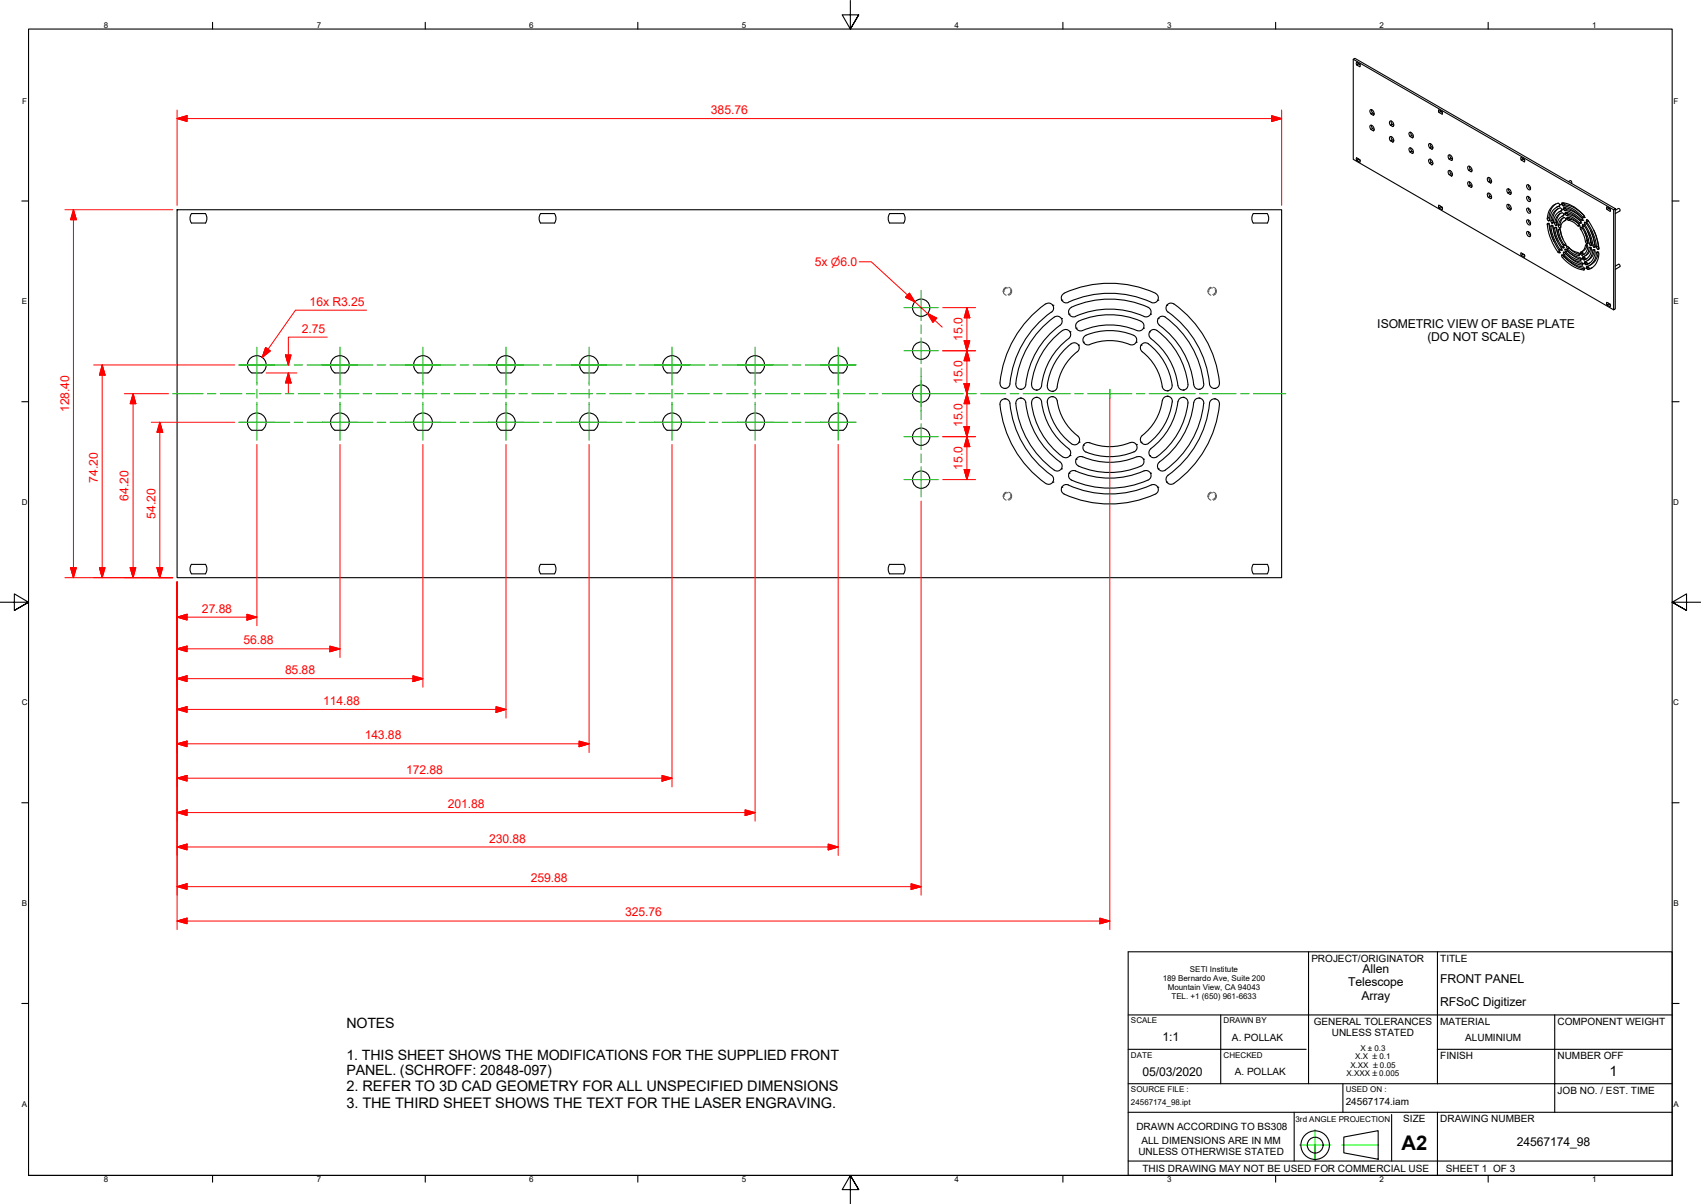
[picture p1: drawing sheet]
<svg xmlns="http://www.w3.org/2000/svg" width="594mm" height="420mm" viewBox="0 0 594 420" stroke-linecap="round" stroke-linejoin="round" font-family="sans-serif">
<!-- layer: Hidden Edges(Design Office) -->
<g fill="none" stroke="#00f" stroke-width=".35">
<path d="M351.4 100.2a1.44 1.44 0 0 0-1.1 1.4 1.44 1.44 0 0 0 1.1 1.4M352 100.5a1.15 1.15 0 0 0-1.4 1.3M352.3 100.2a1.45 1.45 0 0 1 1.1 1.4 1.45 1.45 0 0 1-1.1 1.4M352.9 101.1a1.11 1.11 0 0 1-.9 1.7M422.9 100.2a1.44 1.44 0 0 0-1.1 1.4 1.44 1.44 0 0 0 1.1 1.4M423.5 100.5a1.13 1.13 0 0 0-1.4 1.3M423.8 100.2a1.45 1.45 0 0 1 1.1 1.4 1.45 1.45 0 0 1-1.1 1.4M424.4 101.1a1.11 1.11 0 0 1-.9 1.7M351.4 171.7a1.44 1.44 0 0 0-1.1 1.4 1.44 1.44 0 0 0 1.1 1.4M352 172a1.15 1.15 0 0 0-1.4 1.3M352.3 171.7a1.45 1.45 0 0 1 1.1 1.4 1.45 1.45 0 0 1-1.1 1.4M352.9 172.6a1.11 1.11 0 0 1-.9 1.7"/>
<path d="M422.9 171.7a1.44 1.44 0 0 0-1.1 1.4 1.44 1.44 0 0 0 1.1 1.4M423.5 172a1.13 1.13 0 0 0-1.4 1.3M423.8 171.7a1.45 1.45 0 0 1 1.1 1.4 1.45 1.45 0 0 1-1.1 1.4M424.4 172.6a1.11 1.11 0 0 1-.9 1.7"/>
</g>
<!-- layer: Visible Edges(Design Office) -->
<g fill="#000">
<circle cx="540.8" cy="78" r=".19"/>
<circle cx="540.8" cy="77" r=".19"/>
<circle cx="542" cy="77.8" r=".19"/>
<circle cx="542" cy="78.7" r=".19"/>
<circle cx="543.4" cy="79.4" r=".19"/>
<circle cx="543.4" cy="78.7" r=".19"/>
<circle cx="544.6" cy="80" r=".19"/>
<circle cx="544.7" cy="71.4" r=".19"/>
<circle cx="544.7" cy="79.5" r=".19"/>
<circle cx="545.4" cy="73.1" r=".19"/>
<circle cx="545.5" cy="71.3" r=".19"/>
<circle cx="546" cy="71" r=".19"/>
<circle cx="546" cy="73" r=".19"/>
<circle cx="546.1" cy="74.7" r=".19"/>
<circle cx="546.6" cy="72.6" r=".19"/>
<circle cx="546.6" cy="74.7" r=".19"/>
<circle cx="546.8" cy="76.4" r=".19"/>
<circle cx="547.2" cy="76.4" r=".19"/>
<circle cx="547.2" cy="74.3" r=".19"/>
<circle cx="547.8" cy="76" r=".19"/>
<circle cx="551.6" cy="78.8" r=".19"/>
<circle cx="551.9" cy="79.4" r=".19"/>
<circle cx="552.1" cy="77.8" r=".19"/>
<circle cx="552.7" cy="78.5" r=".19"/>
<circle cx="552.8" cy="76.9" r=".19"/>
<circle cx="553.3" cy="75.9" r=".19"/>
<circle cx="553.4" cy="77.6" r=".19"/>
<circle cx="554.1" cy="76.8" r=".19"/>
<circle cx="544.7" cy="88.2" r=".19"/>
<circle cx="545.4" cy="87.3" r=".19"/>
<circle cx="545.5" cy="89.1" r=".19"/>
<circle cx="546" cy="88.1" r=".19"/>
<circle cx="546.1" cy="86.5" r=".19"/>
<circle cx="546.6" cy="87.1" r=".19"/>
<circle cx="546.9" cy="85.6" r=".19"/>
<circle cx="547.2" cy="86.1" r=".19"/>
<circle cx="551.6" cy="88.6" r=".19"/>
<circle cx="551.9" cy="88.6" r=".19"/>
<circle cx="552.1" cy="90.3" r=".19"/>
<circle cx="552.6" cy="88.2" r=".19"/>
<circle cx="552.7" cy="90.3" r=".19"/>
<circle cx="552.8" cy="92" r=".19"/>
<circle cx="553.3" cy="89.9" r=".19"/>
<circle cx="553.3" cy="93.6" r=".19"/>
<circle cx="553.4" cy="91.9" r=".19"/>
<circle cx="554" cy="91.6" r=".19"/>
<circle cx="554.1" cy="93.6" r=".19"/>
<circle cx="554.1" cy="85.4" r=".19"/>
<circle cx="554.2" cy="84.9" r=".19"/>
<circle cx="554.7" cy="93.3" r=".19"/>
<circle cx="555.4" cy="85.6" r=".19"/>
<circle cx="555.4" cy="86.3" r=".19"/>
<circle cx="556.7" cy="86.3" r=".19"/>
<circle cx="556.7" cy="87.2" r=".19"/>
<circle cx="558" cy="87" r=".19"/>
<circle cx="558" cy="88" r=".19"/>
<circle cx="367.7" cy="106.5" r=".19"/>
<circle cx="370.7" cy="111.2" r=".19"/>
<circle cx="370.8" cy="104.8" r=".19"/>
<circle cx="373.4" cy="109.6" r=".19"/>
<circle cx="373.7" cy="115.8" r=".19"/>
<circle cx="375.9" cy="114.5" r=".19"/>
<circle cx="378.4" cy="119.4" r=".19"/>
<circle cx="396.8" cy="119.4" r=".19"/>
<circle cx="399.4" cy="114.5" r=".19"/>
<circle cx="401.5" cy="115.8" r=".19"/>
<circle cx="401.8" cy="109.6" r=".19"/>
<circle cx="404.4" cy="104.8" r=".19"/>
<circle cx="404.5" cy="111.2" r=".19"/>
<circle cx="407.5" cy="106.5" r=".19"/>
<circle cx="351" cy="139.2" r=".19"/>
<circle cx="351" cy="135.6" r=".19"/>
<circle cx="356.4" cy="135.9" r=".19"/>
<circle cx="356.4" cy="138.9" r=".19"/>
<circle cx="361.9" cy="136.1" r=".19"/>
<circle cx="362" cy="138.7" r=".19"/>
<circle cx="367.5" cy="138.4" r=".19"/>
<circle cx="367.6" cy="136.6" r=".19"/>
<circle cx="376.7" cy="120.4" r=".19"/>
<circle cx="398.5" cy="120.4" r=".19"/>
<circle cx="407.7" cy="138.3" r=".19"/>
<circle cx="407.7" cy="136.4" r=".19"/>
<circle cx="413.3" cy="138.7" r=".19"/>
<circle cx="413.3" cy="136.1" r=".19"/>
<circle cx="418.8" cy="135.9" r=".19"/>
<circle cx="418.8" cy="138.9" r=".19"/>
<circle cx="424.2" cy="139.2" r=".19"/>
<circle cx="424.2" cy="135.6" r=".19"/>
<circle cx="373.7" cy="159" r=".19"/>
<circle cx="376.9" cy="154.3" r=".19"/>
<circle cx="378.4" cy="155.4" r=".19"/>
<circle cx="396.9" cy="155.1" r=".19"/>
<circle cx="398.5" cy="154.3" r=".19"/>
<circle cx="401.5" cy="159" r=".19"/>
<circle cx="367.7" cy="168.3" r=".19"/>
<circle cx="370.7" cy="163.6" r=".19"/>
<circle cx="370.8" cy="170" r=".19"/>
<circle cx="373.4" cy="165.1" r=".19"/>
<circle cx="375.9" cy="160.3" r=".19"/>
<circle cx="399.4" cy="160.3" r=".19"/>
<circle cx="401.8" cy="165.1" r=".19"/>
<circle cx="404.4" cy="170" r=".19"/>
<circle cx="404.5" cy="163.6" r=".19"/>
<circle cx="407.5" cy="168.3" r=".19"/>
</g>
<g fill="none" stroke="#000" stroke-width=".38">
<path d="M472.6 20.7l91 52.5M473.8 22.6v-.9l1.1 .7 .1 .8-1.2-.6 .6-.3 .6 .3M474.3 22l.1 .3M478.8 39.7l-.3-1.2a.97 .97 0 0 1 1.1 .1 .97 .97 0 0 1 .3 1.1l-.3 .5M479 38.3l.4 1.1M479.9 39.7l-.5-.3-.6 .3 .8 .5 .2-.2M502.5 39.2v-.9l1.2 .7v.7l-1.2-.5 .6-.3 .6 .4M503 38.6l.1 .3M473.8 55.9v-.9l1.1 .7 .1 .7-.1 .2-1.1-.7 .6-.3 .6 .4M474.3 55.4l.1 .2M478.8 45.2l-.3-1.3a1.01 1.01 0 0 1 1.1 .1 1.01 1.01 0 0 1 .3 1.1l-.3 .5M479 43.7l.4 1.1"/>
<path d="M479.8 45.5l-.2 .1M479.9 45.2l-.5-.4-.6 .4 .8 .4M485.6 43.7l-.2-.4a.66 .66 0 0 1 0-1 .66 .66 0 0 1 1 .3l.4 1-.4 .6M485.6 49.1l-.2-.3a.66 .66 0 0 1 0-1 .66 .66 0 0 1 1 .2l.4 1.1-.4 .5M485.8 42.2l.4 1.1M485.8 47.7l.4 1.1M486.7 49.4l-.3 .2M486.8 43.7l-.6-.4-.6 .4 .8 .5 .3-.2M486.8 49.1l-.6-.3-.6 .3 .8 .5M492.4 47.6l-.3-1.2a1.07 1.07 0 0 1 1.3 .2 1.07 1.07 0 0 1 .2 1.2l-.3 .3M492.4 53.1l-.3-1 .2-.4a1.14 1.14 0 0 1 1.1 .6 1.14 1.14 0 0 1-.1 1.3M492.7 46.1l.3 1.2"/>
<path d="M492.7 51.6l.3 1.1M493.5 53.4l-.2 .2M493.6 47.6l-.6-.3-.6 .3 .9 .5 .2-.1M493.6 53.1l-.6-.4-.6 .4 .9 .5M499.3 57l-.3-1.2a1.07 1.07 0 0 1 1.2 .2 1.07 1.07 0 0 1 .2 1.2l-.3 .3M499.3 51.6l-.3-1.3a1.07 1.07 0 0 1 1.2 .2 1.07 1.07 0 0 1 .2 1.2l-.3 .3M499.6 55.5l.3 1.2M499.6 50.1l.3 1.1M500.3 57.4l-.2 .1M500.3 51.9l-.2 .1M500.4 57l-.5-.3-.6 .3 .8 .5M500.4 51.5l-.5-.3-.6 .4 .8 .4"/>
<path d="M506.1 55.5l-.3-1.2a1.04 1.04 0 0 1 1.3 .3 1.04 1.04 0 0 1-.2 1.4M506.3 54.1l.4 1.1M506.3 59.5l.4 1.1M507.2 55.9l-.3 .1M507.3 55.5l-.6-.3-.6 .3 .8 .5M513 59.5l-.4-1.3a1.01 1.01 0 0 1 1.1 .1 1.01 1.01 0 0 1 .4 1.1l-.3 .5M513.2 58l.3 1.1M514 59.8l-.2 .1M514.1 59.5l-.6-.4-.5 .4 .8 .4M531.2 55.8v-.9l1.2 .7 .1 .7-.1 .2-1.2-.7 .7-.3 .6 .4M531.7 55.2l.2 .3M61.8 73.2h385.8v128.4h-385.8z"/>
<path d="M66.9 77.9l-.5-1.7 .5-1.6 4.9-.1 .5 1.7-.5 1.7M66.9 77.8h4.9M188.8 77.9l-.5-1.7 .5-1.6 4.9-.1 .5 1.7-.5 1.7M188.8 77.8h4.9M310.7 74.6l-.5 1.6 .5 1.7M310.7 74.5l4.9 .1 .5 1.6-.5 1.7M310.7 77.8h4.9M437.7 77.9l-.5-1.7 .5-1.6 4.9-.1 .5 1.7-.5 1.7M437.7 77.8h4.9M502.5 72.6v-1l1.2 .7v.9l-1.2-.6 .6-.4 .6 .4M503 71.9l.1 .3M506.1 60.9l-.2-.3a.65 .65 0 0 1 0-1 .65 .65 0 0 1 1 .3l.4 1-.4 .5"/>
<path d="M507.2 61.3l-.3 .1M507.3 60.9l-.6-.3-.6 .3 .8 .5M513 64.9l-.4-1.2a1.07 1.07 0 0 1 1.3 .1 1.07 1.07 0 0 1 .2 1.3l-.3 .3M513.2 63.4l.3 1.2M514.1 64.9l-.6-.3-.5 .3 .8 .5 .2-.1M519.8 63.4l-.3-1.3a1.05 1.05 0 0 1 1.2 .3 1.05 1.05 0 0 1 .2 1.2l-.3 .3M519.8 68.9l-.3-1.3a1.05 1.05 0 0 1 1.2 .2 1.05 1.05 0 0 1 .2 1.3l-.3 .2M520 62l.4 1.1M520 67.4l.4 1.1M520.8 63.7l-.2 .2M521 63.4l-.6-.3-.6 .3 .8 .5M521 68.9l-.6-.4-.6 .4 .8 .4 .2-.1"/>
<path d="M526.6 72.8l-.3-1.3a1.04 1.04 0 0 1 1.3 .4 1.04 1.04 0 0 1-.2 1.4M526.6 67.4l-.2-.4a.67 .67 0 0 1 0-1 .67 .67 0 0 1 1 .3l.4 1-.4 .6M526.9 71.4l.3 1.1M526.9 65.9l.3 1.1M527.7 73.1l-.3 .2M527.7 67.7l-.3 .2M527.8 72.8l-.6-.3-.6 .3 .8 .5M527.8 67.4l-.6-.4-.6 .4 .8 .5M533.2 68.7a.99 .99 0 0 1 1.2 .2 .99 .99 0 0 1 .1 1.2 .98 .98 0 0 1-1.1-.2 .98 .98 0 0 1-.2-1.2zM533.3 76.8a1.06 1.06 0 0 1 1.1 .5 1.06 1.06 0 0 1-.2 1.2 1.26 1.26 0 0 1-.9-1.7zM533.3 64.5a1.06 1.06 0 0 1 1.1 .6 1.06 1.06 0 0 1-.2 1.2 1.26 1.26 0 0 1-.9-1.8zM533.3 72.7a1.03 1.03 0 0 1 1.1 .5 1.03 1.03 0 0 1-.2 1.2 1.23 1.23 0 0 1-.9-1.7z"/>
<path d="M533.8 76.8l.3 1 .4 .3M533.8 68.6l.3 1 .4 .4M533.8 64.5l.3 1.1 .4 .3M533.8 72.6l.3 1.1 .4 .3M540.4 78l.6 .3a23.1 23.1 0 0 0 3.8 9.8l-.2 .1a16.8 16.8 0 0 1-4.2-10.1zM541 78.1l.3 2.1 1.4 4.1M541.7 78.8l.2-.2 .5 .6a20.2 20.2 0 0 0 3.1 8l-.4 .2a16 16 0 0 1-3.4-8.6zM542.2 71.9l1.9-1a.65 .65 0 0 1 .6 .4 .65 .65 0 0 1-.1 .7 4.9 4.9 0 0 0-3.5 4.9h-.5a5.5 5.5 0 0 1 1.6-5zM542.3 78.8l.6 3.2 .9 2M543.1 79.4l.5 .2a15.8 15.8 0 0 0 2.6 6.5l-.2 .4a11.4 11.4 0 0 1-2.9-7.1zM543.1 73.6l1.7-1a.67 .67 0 0 1 .5 1 4.8 4.8 0 0 0-2.9 4.3l-.5-.2a4.1 4.1 0 0 1 1.2-4.1zM543.3 71.2a5.6 5.6 0 0 0-2.2 5.2l.1 .2"/>
<path d="M543.6 79.5l.3 1.7 .9 2.5M544.2 72.8a4.7 4.7 0 0 0-1.7 4.6M544.3 80l.6 .3a13.6 13.6 0 0 0 2 5.1l-.2 .3a7.1 7.1 0 0 1-2.4-5.4zM544.4 74.8l1.1-.5a.67 .67 0 0 1 .5 1 3.8 3.8 0 0 0-2.4 3.4l-.4-.2a3.7 3.7 0 0 1 1.2-3.7zM544.8 71.7l-1.2 .7M545.1 74.4a3.5 3.5 0 0 0-1.3 3.8M545.3 76.5l.9-.6a.67 .67 0 0 1 .5 1l-1.1 .9-.8 1.8-.5-.8 .3-1.4zM545.4 70.9a8.9 8.9 0 0 1 6.9 3.4l1 1 .1 .4-.3 .3a12.1 12.1 0 0 0-7.4-4.3zM545.5 73.4l-1.1 .6M546 70.8l.3 .6a10.5 10.5 0 0 1 7 4M546 76a2.72 2.72 0 0 0-.9 3.1M546.1 72.5a8.9 8.9 0 0 1 6.7 4.2l-.3 .2a11.4 11.4 0 0 0-6.2-3.6l-.3-.6z"/>
<path d="M546.2 75.1l-.8 .4M546.6 72.5l.3 .5a9.7 9.7 0 0 1 5.8 3.3M546.7 74.1a7.3 7.3 0 0 1 5.5 3.6l-.3 .3a10.1 10.1 0 0 0-5-3zM546.9 76.8l-.6 .3M547.2 74.1l.2 .6a8.7 8.7 0 0 1 4.7 2.6M547.2 75.9a5.2 5.2 0 0 1 4.4 2.8l-.3 .3a8.6 8.6 0 0 0-4-2.4zM547.8 63.4l.6-.4a.56 .56 0 0 1 .5 .4 .56 .56 0 0 1-.1 .6M547.8 75.9l.2 .5a6.4 6.4 0 0 1 3.5 1.9M551.9 79.4l.2-.1a7.5 7.5 0 0 1 2.3 5.6l-.6-.4a12.5 12.5 0 0 0-1.9-4.8zM552.8 78.4a11.4 11.4 0 0 1 3 7.2l-.6-.3a18.7 18.7 0 0 0-2.6-6.5zM553.4 77.6h.3a14.8 14.8 0 0 1 3.3 8.7l-.5-.3a18.4 18.4 0 0 0-3.2-8zM554 78h.1"/>
<path d="M554.1 76.8h.3a17.8 17.8 0 0 1 4 10.2l-.7-.3a21.3 21.3 0 0 0-3.7-9.6zM554.1 78v.1M554.7 77.1l.2 .2M561.2 73.1v-.9l1.2 .7v.9l-1.2-.7 .6-.4 .6 .4M561.7 72.5l.1 .2M564.1 73.4l1.1-.7 .6 .6-.1 .3-1.6 .9M564.1 72.8l-90.9-52.4-.6 .3v34.9l91 52.5 .5-.3v-35l-.5 .4v34.9M531.2 89.1v-.9l1.2 .7 .1 .7-1.3-.5 .7-.3 .6 .3M531.7 88.5l.2 .3M533.3 80.8a1.06 1.06 0 0 1 1.1 .6 1.06 1.06 0 0 1-.2 1.2 1.26 1.26 0 0 1-.9-1.8zM533.8 80.8l.3 1.1 .4 .3M544.5 87.3l.1 .2"/>
<path d="M544.9 80.2l.9 3.2M545.3 86.6v.1M545.5 89.1l.2-.1a12.8 12.8 0 0 0 7.4 4.3l.3 .5-.1 .3a10.9 10.9 0 0 1-7.9-4.8zM546.1 88h.2a10.5 10.5 0 0 0 6.2 3.6l.3 .8a8.3 8.3 0 0 1-6.8-4.2zM546.1 89.3a12.2 12.2 0 0 0 7.3 4.5M546.6 87.1l.3-.1a10.1 10.1 0 0 0 5 3l.3 .7a6.8 6.8 0 0 1-5.6-3.4zM546.7 88.3a10.3 10.3 0 0 0 6.1 3.8M547.2 87.3a9.9 9.9 0 0 0 5 3.2M547.2 86.1l.2-.1a8.6 8.6 0 0 0 4 2.4l.2 .6a4.9 4.9 0 0 1-4.4-2.7zM547.8 86.3a7.2 7.2 0 0 0 3.8 2.5M552.5 87.8l.3 .8h.5M553.2 89.5l.3 .8 .7-.1"/>
<path d="M553.5 81.2l1 3.2M553.8 85.4l.5 .2a2.78 2.78 0 0 1-1.9 3.5l-.5-.9a3.5 3.5 0 0 0 1.9-2.8zM553.9 91.2l.5 .9 .8-.3M554.3 85.6l-.6 1.3-1.3 .9M554.5 80.9l1.3 4.2M554.6 92.9l.3 .7 1.2-.2M555.1 86.3l.5 .2a3.5 3.5 0 0 1-2.5 4.2l-.3-.2-.2-.7a3.6 3.6 0 0 0 2.5-3.5zM555.6 80.6l.7 1.9 .8 3.3M555.6 86.4l-.7 1.9-1.5 1.1M556.3 87.2l.6 .1a4.1 4.1 0 0 1-1.7 4.5 1.35 1.35 0 0 1-1.5 .5l-.4-.8a4.6 4.6 0 0 0 3-4.3zM556.6 80.3l.8 1.9 1 4.3M556.9 87.2l-.7 2.1-.8 1-1.1 .7"/>
<path d="M557.7 87.9l.5 .2a4.9 4.9 0 0 1-1.7 5l-1.8 .9a.67 .67 0 0 1-.5-1 5.3 5.3 0 0 0 3.5-5.1zM558.2 88.1a5.1 5.1 0 0 1-3 4.5M564.1 92.9l1.2-.7 .5 .6-1.7 1.2M365.2 106a38.5 38.5 0 0 0-16 27.6M365.2 106.1a1.75 1.75 0 0 1 2.5 .4 1.75 1.75 0 0 1-.4 2.4M367.2 108.9a35.3 35.3 0 0 0-14.6 25.5 1.75 1.75 0 0 1-2 1.1 1.75 1.75 0 0 1-1.3-1.9M371.1 115.3a27.5 27.5 0 0 0-10.9 18.8M371.2 115.3a1.75 1.75 0 0 1 2.4 .4 1.75 1.75 0 0 1-.4 2.4 24.2 24.2 0 0 0-9.5 16.9 1.75 1.75 0 0 1-2.1 1.1 1.75 1.75 0 0 1-1.3-1.9M371.6 102.3a38.5 38.5 0 0 1 31.9 0M371.7 102.4a1.75 1.75 0 0 0-.9 2.3 1.75 1.75 0 0 0 2.3 .8M373.1 105.5a35 35 0 0 1 29 0M374.1 120a22 22 0 0 0-8.4 14.6"/>
<path d="M374.1 120a1.73 1.73 0 0 1 2.5 .3 1.73 1.73 0 0 1-.4 2.4 18.5 18.5 0 0 0-7 12.3M374.2 107.2a32 32 0 0 1 27.4 .5 1.73 1.73 0 0 1 .1 2.2 1.73 1.73 0 0 1-2.1 .5 29.5 29.5 0 0 0-24 0M374.2 107.3a1.75 1.75 0 0 0-.9 2.3 1.75 1.75 0 0 0 2.3 .8M376.7 112.1a27.5 27.5 0 0 1 21.8 0M376.7 112.1a1.75 1.75 0 0 0-.9 2.3 1.75 1.75 0 0 0 2.3 .9 24 24 0 0 1 18.9 0M378.7 117.4a20.3 20.3 0 0 1 17.8 0 1.74 1.74 0 0 1 .2 2.2 1.74 1.74 0 0 1-2.1 .6 18.7 18.7 0 0 0-14.4 .2 1.75 1.75 0 0 1-1.8-1 1.75 1.75 0 0 1 .3-2zM398.5 112.1a1.75 1.75 0 0 1 .9 2.3 1.75 1.75 0 0 1-2.3 .9M401.1 120a21.1 21.1 0 0 1 8.2 15.1 1.75 1.75 0 0 1-1.8 1.3 1.75 1.75 0 0 1-1.6-1.5M401.1 120a1.75 1.75 0 0 0-2.5 .3 1.75 1.75 0 0 0 .3 2.4 18.6 18.6 0 0 1 7 12.2M401.9 118.1a24.6 24.6 0 0 1 9.6 16.9 1.75 1.75 0 0 0 2.1 1.1 1.75 1.75 0 0 0 1.3-1.9M403.5 102.4a1.75 1.75 0 0 1 .9 2.3 1.75 1.75 0 0 1-2.3 .8M404 115.3a27.5 27.5 0 0 1 10.9 18.8"/>
<path d="M404 115.3a1.75 1.75 0 0 0-2.4 .4 1.75 1.75 0 0 0 .4 2.4M407 110.7a33 33 0 0 1 13.4 23.2M407 110.7a1.75 1.75 0 0 0-2.4 .4 1.75 1.75 0 0 0 .4 2.4 30.2 30.2 0 0 1 12.1 21.2 1.75 1.75 0 0 0 2 1.1 1.75 1.75 0 0 0 1.3-1.9M410 106a37.6 37.6 0 0 1 15.8 28.3 1.74 1.74 0 0 1-1.8 1.2 1.74 1.74 0 0 1-1.6-1.5 35 35 0 0 0-14.5-25.1M410 106.1a1.75 1.75 0 0 0-2.4 .4 1.75 1.75 0 0 0 .4 2.4M561.2 106.4v-.9l1.2 .7v.7l-1.2-.5 .6-.3 .6 .4M561.7 105.8l.1 .3M88 130.2h3.4a3.3 3.3 0 0 0 .8-4.9 3.3 3.3 0 0 0-5 0 3.3 3.3 0 0 0 .7 4.9M116.5 125a3.3 3.3 0 0 1 4.8 .4 3.3 3.3 0 0 1-.8 4.8h-3.5a3.3 3.3 0 0 1-.5-5.2zM145.5 125a3.3 3.3 0 0 1 4.8 .4 3.3 3.3 0 0 1-.8 4.8h-3.5a3.3 3.3 0 0 1-.5-5.2zM174.5 125a3.3 3.3 0 0 1 4.8 .4 3.3 3.3 0 0 1-.9 4.8h-3.5a3.3 3.3 0 0 1-.4-5.2zM203.5 125a3.3 3.3 0 0 1 4.8 .4 3.3 3.3 0 0 1-.8 4.8h-3.5a3.3 3.3 0 0 1-.5-5.2z"/>
<path d="M232.5 125a3.3 3.3 0 0 1 4.8 .4 3.3 3.3 0 0 1-.8 4.8h-3.5a3.3 3.3 0 0 1-.5-5.2zM265.4 130.2h-3.4a3.3 3.3 0 0 1-.7-4.9 3.3 3.3 0 0 1 4.9 0 3.3 3.3 0 0 1-.7 4.9M290.5 125a3.3 3.3 0 0 1 4.8 .4 3.3 3.3 0 0 1-.9 4.8h-3.4a3.3 3.3 0 0 1-.5-5.2zM354.8 133.9a32.1 32.1 0 0 1 14-23.5 1.74 1.74 0 0 1 2 1 1.74 1.74 0 0 1-.6 2.1 29.7 29.7 0 0 0-12 21.2 1.75 1.75 0 0 1-2.1 1.1 1.75 1.75 0 0 1-1.3-1.9M355.2 139.5a1.73 1.73 0 0 1 1.8-.5 1.73 1.73 0 0 1 1.2 1.5 29.8 29.8 0 0 0 12.4 21 1.75 1.75 0 0 1-.1 2.4 1.75 1.75 0 0 1-2.3 .1 32.1 32.1 0 0 1-13.3-23.9zM365.8 134.6a1.75 1.75 0 0 0 1.5 2 1.75 1.75 0 0 0 1.9-1.6M405.9 139.8a19 19 0 0 1-7.3 12.5 1.75 1.75 0 0 0 .2 2.3 1.75 1.75 0 0 0 2.3 .1M406 139.8a1.75 1.75 0 0 1 1.9-1.5 1.75 1.75 0 0 1 1.5 2 22.4 22.4 0 0 1-8.3 14.5M88 150.2h3.4a3.3 3.3 0 0 0 .8-4.9 3.3 3.3 0 0 0-5 0 3.3 3.3 0 0 0 .7 4.9M116.5 145a3.3 3.3 0 0 1 4.8 .4 3.3 3.3 0 0 1-.8 4.8h-3.5a3.3 3.3 0 0 1-.5-5.2zM145.5 145a3.3 3.3 0 0 1 4.8 .4 3.3 3.3 0 0 1-.8 4.8h-3.5a3.3 3.3 0 0 1-.5-5.2zM174.5 145a3.3 3.3 0 0 1 4.8 .4 3.3 3.3 0 0 1-.9 4.8h-3.5a3.3 3.3 0 0 1-.4-5.2z"/>
<path d="M203.5 145a3.3 3.3 0 0 1 4.8 .4 3.3 3.3 0 0 1-.8 4.8h-3.5a3.3 3.3 0 0 1-.5-5.2zM232.5 145a3.3 3.3 0 0 1 4.8 .4 3.3 3.3 0 0 1-.8 4.8h-3.5a3.3 3.3 0 0 1-.5-5.2zM265.4 150.2h-3.4a3.3 3.3 0 0 1-.7-4.9 3.3 3.3 0 0 1 4.9 0 3.3 3.3 0 0 1-.7 4.9M290.5 145a3.3 3.3 0 0 1 4.8 .4 3.3 3.3 0 0 1-.9 4.8h-3.4a3.3 3.3 0 0 1-.5-5.2zM360.2 140.6a27.5 27.5 0 0 0 10.9 18.8M363.8 140.2a24 24 0 0 0 9.4 16.4M363.8 140.2a1.75 1.75 0 0 0-2-1.5 1.75 1.75 0 0 0-1.5 1.9M365.8 140.3a21.1 21.1 0 0 0 9.1 14.9 1.75 1.75 0 0 0 2-1 1.75 1.75 0 0 0-.5-2.1M365.8 140.4a1.75 1.75 0 0 1 1.4-2 1.75 1.75 0 0 1 2 1.5 18.5 18.5 0 0 0 7.1 12.2M373.2 156.6a1.75 1.75 0 0 1 .4 2.4 1.75 1.75 0 0 1-2.4 .4M378.1 159.4a24 24 0 0 0 18.9 0M378.1 159.4a1.75 1.75 0 0 0-2.3 1 1.75 1.75 0 0 0 .9 2.3"/>
<path d="M380.6 154.5a19.2 19.2 0 0 0 14.6-.1 1.75 1.75 0 0 1 1.9 1.3 1.75 1.75 0 0 1-1 2 22.3 22.3 0 0 1-16.8 0M380.6 154.5a1.75 1.75 0 0 0-2.3 1 1.75 1.75 0 0 0 1 2.3M397.1 159.4a1.75 1.75 0 0 1 2.3 1 1.75 1.75 0 0 1-.9 2.3M402 156.6a1.75 1.75 0 0 0-.4 2.4 1.75 1.75 0 0 0 2.4 .4M411.4 140.2a24 24 0 0 1-9.5 16.4M411.4 140.2a1.75 1.75 0 0 1 2-1.5 1.75 1.75 0 0 1 1.5 1.9 27.5 27.5 0 0 1-10.9 18.8M365.2 168.7a1.75 1.75 0 0 0 2.5-.4 1.75 1.75 0 0 0-.4-2.5 35.1 35.1 0 0 1-14.7-25.5 1.75 1.75 0 0 0-2-1.1 1.75 1.75 0 0 0-1.3 1.9 38.4 38.4 0 0 0 15.9 27.6M371.6 172.4a38.5 38.5 0 0 0 31.9 0M371.7 172.4a1.74 1.74 0 0 1-.9-2.3 1.74 1.74 0 0 1 2.3-.9 35.4 35.4 0 0 0 29.4-.1 1.75 1.75 0 0 1 2 1.2 1.75 1.75 0 0 1-1 2.1M374.2 167.5a33 33 0 0 0 26.8 0M374.2 167.5a1.75 1.75 0 0 1-.9-2.2 1.75 1.75 0 0 1 2.3-1 30 30 0 0 0 24.4-.1 1.75 1.75 0 0 1 1.9 1.2 1.75 1.75 0 0 1-.9 2.1M376.7 162.6a27.5 27.5 0 0 0 21.7 0"/>
<path d="M407 164a32.5 32.5 0 0 0 13.4-23.9 1.75 1.75 0 0 0-1.9-1.2 1.75 1.75 0 0 0-1.5 1.6 30.3 30.3 0 0 1-12.4 21 1.75 1.75 0 0 0 .1 2.3 1.75 1.75 0 0 0 2.3 .2M407.9 165.9a35.3 35.3 0 0 0 14.6-25.6 1.75 1.75 0 0 1 2-1.1 1.75 1.75 0 0 1 1.4 1.9 38.4 38.4 0 0 1-15.9 27.6M408 165.8a1.75 1.75 0 0 0-.4 2.5 1.75 1.75 0 0 0 2.4 .4M66.9 196.9l-.5 1.7 .5 1.6M66.9 197h4.9M71.8 196.9l.5 1.7-.5 1.6M188.8 196.9l-.5 1.7 .5 1.6M188.8 197h4.9M193.7 196.9l.5 1.7-.5 1.6M310.7 196.9l-.5 1.7 .5 1.6M310.7 197h4.9M315.6 196.9l.5 1.7-.5 1.6"/>
<path d="M437.7 196.9l-.5 1.7 .5 1.6M437.7 197h4.9M442.6 196.9l.5 1.7-.5 1.6M66.9 200.3h4.9M188.8 200.3h4.9M310.7 200.3h4.9M437.7 200.3h4.9"/>
<circle cx="321.7" cy="107.4" r="3"/>
<circle cx="321.7" cy="137.4" r="3"/>
<circle cx="321.7" cy="122.4" r="3"/>
<circle cx="321.7" cy="152.4" r="3"/>
<circle cx="321.7" cy="167.4" r="3"/>
</g>
<!-- layer: Visible Tangent Edges(Design Office) -->
<g fill="none" stroke="#000" stroke-width=".38">
<path d="M540.8 78l-.4 .3M541 75.9l-.6 .3M541.2 76.8l-.4 .2M542.1 78.7l-.4 .3M542.2 76.8l-.5 .3M542.5 77.6l-.5 .2M543.4 79.4l-.5 .3M543.6 77.6l-.7 .3M543.8 78.4l-.4 .3M544.7 71.9l-.1 .1M544.8 78.4l-.5 .4M545.1 79.3l-.4 .2"/>
<path d="M545.4 73.6h-.1M546 71l-.5 .3M546.1 75.2l-.1 .1M546.5 71.5l-.5 .4M546.6 72.6l-.6 .4M546.7 76.9h.1M547.2 73.2l-.7 .3M547.2 74.3l-.6 .4M547.8 74.8l-.6 .4M547.8 76l-.6 .4M548.3 76.6l-.5 .3M551.6 78.5l-.5 .3"/>
<path d="M552.1 79.3l-.2 .1M552.2 77.4l-.6 .4M552.6 79.7l-.5 .4M552.8 78.4l-.1 .1M552.8 76.4l-.6 .4M553.3 75.5l-.5 .3M553.3 78.8l-.5 .4M553.5 77.6h-.1M554.1 78l-.6 .3M554.2 76.8h-.1M554.8 77.1l-.6 .4M544.7 87.6l-.6 .4"/>
<path d="M544.7 80.1l-.4 .2M545.4 86.8l-.6 .3M545.6 89l-.1 .1M546.1 85.9l-.6 .3M546.2 88l-.2 .1M546.2 89.5l-.5 .3M546.8 88.5l-.6 .4M546.8 87l-.2 .1M546.8 85.1l-.6 .3M547.4 86l-.2 .1M547.4 87.5l-.6 .4M548 86.5l-.6 .4"/>
<path d="M551.6 89l-.2 .1M552.2 90.7l-.3 .1M552.6 88.2l-.7 .4M552.8 92.4l-.2 .1M553.1 88.7l-.5 .4M553.3 89.9l-.6 .4M553.3 94.1l-.2 .1M553.8 90.4l-.5 .3M554 91.6l-.6 .3M554 85.4l-.3 .2M554.3 83.9l-.6 .4M554.5 84.8l-.3 .1"/>
<path d="M554.5 92.1l-.5 .3M554.7 93.3l-.6 .3M555.2 93.7l-.5 .3M555.4 86.3l-.4 .2M555.6 84.6l-.6 .3M555.8 85.4l-.4 .2M556.6 87.1l-.3 .2M556.9 85.3l-.6 .3M557.1 86.1l-.4 .2M558 87.9l-.4 .2M558.2 86l-.6 .3M558.4 86.7l-.4 .3 .4-.2"/>
</g>
<!-- layer: Sketch Geometry(Design Office) -->
<g fill="none" stroke="#000" stroke-width=".38">
<path d="M74.2 7.8v2.3M148.5 7.8v2.3M222.8 7.8v2.3M297 .2v9.9l-2.9-4.9h5.8l-2.9 4.9 2.9-4.9M371.2 7.8v2.3M445.5 7.8v2.3M519.7 7.8v2.3M7.6 70.1h2.4M584 70.1h2.4M7.6 140.2h2.4M584 140.2h2.4M0 210.2h10l-5-3v5.8l5-2.8-5 2.8"/>
<path d="M594 210.2h-10l5-3v5.8l-5-2.8 5 2.8M7.6 280.1h2.4M584 280.1h2.4M394 332.1h190v78.1h-190zM457 332.1v46.1M502 332.1v46.1M7.6 350.2h2.4M394 354.2h190M426.3 354.2v24M543 354.2v24h41M584 350.2h2.4M394 366.2h62.2"/>
<path d="M394 378.2h108M469 378.2v10M502 366.2h82M502 378.2h41v10M394 388.2h190M452 388.2v17M459.3 399.6v5.3M469.3 396.8l12-2.2v9.9l-12-2.2zM486 388.9v16.3M502 388.2v22M10 410.2v-400.1h574v400.1h-574h574M74.2 410.2v2.3"/>
<path d="M148.5 410.2v2.3M222.8 410.2v2.3M299.9 415.1l-2.9-4.9 2.9 4.9h-5.8l2.9-4.9v10M371.2 410.2v2.3M394 405.2h190M445.5 410.2v2.3M519.7 410.2v2.3"/>
<circle cx="459.3" cy="399.6" r="5"/>
<circle cx="459.3" cy="399.6" r="2.76"/>
</g>
<path d="M453.8 399.6h10.9M459.3 394.2v10.7M468.7 399.6h12.8" fill="none" stroke="#0f0" stroke-width=".38"/>
<!-- layer: Center Mark(Design Office) -->
<g fill="none" stroke="#00b000" stroke-width=".35">
<path d="M315.7 107.4h12M83.4 127.4h12.5M112.5 127.4h12.5M141.5 127.4h12.5M170.5 127.4h12.4M199.5 127.4h12.5M228.5 127.4h12.5M257.5 127.4h12.5M286.4 127.4h12.6M315.7 122.4h12M321.7 131.4v12M387.6 135.9v1.5v-1.5"/>
<path d="M387.6 138.9v-1.5v1.5M83.4 147.4h12.5M112.5 147.4h12.5M141.5 147.4h12.5M170.5 147.4h12.4M199.5 147.4h12.5M228.5 147.4h12.5M257.5 147.4h12.5M286.4 147.4h12.6M315.7 152.4h12M315.7 167.4h12"/>
</g>
<!-- layer: Centerline(Design Office) -->
<g fill="none" stroke="#00b000" stroke-width=".35">
<path d="M321.7 101.4v10.5M321.7 113.4v3M321.7 117.9v9M60.3 137.4h10.6M72.5 137.4h2.9M77 137.4h7.5M83.4 127.4h17.8M86 137.4h3M89.7 121.1v13.3M89.7 135.9v3M90.6 137.4h7.6M99.6 137.4h3"/>
<path d="M102.7 127.4h3M104.1 137.4h7.7M107.3 127.4h22.9M113.2 137.4h3.1M117.7 137.4h7.6M118.7 121.1v13.3M118.7 135.9v3M126.8 137.4h3.1M131.3 137.4h7.6M131.7 127.4h3M136.2 127.4h23M140.5 137.4h2.9"/>
<path d="M144.9 137.4h7.6M147.7 121.1v13.3M147.7 135.9v3M154.1 137.4h2.9M158.6 137.4h7.5M160.7 127.4h3M165.2 127.4h23M167.6 137.4h3M172.1 137.4h7.6M176.7 121.1v13.3M176.7 135.9v3M181.2 137.4h3"/>
<path d="M185.7 137.4h7.7M189.7 127.4h3M194.2 127.4h23M194.8 137.4h3M199.3 137.4h7.6M205.7 121.1v13.3M205.7 135.9v3M208.4 137.4h3.1M212.9 137.4h7.6M218.7 127.4h3M222.1 137.4h2.9M223.2 127.4h23"/>
<path d="M226.5 137.4h7.6M234.7 121.1v13.3M234.7 135.9v3M235.6 137.4h3M240.2 137.4h7.5M247.7 127.4h3M249.2 137.4h3M252.2 127.4h23M253.7 137.4h7.6M262.8 137.4h3M263.7 121.1v13.3M263.7 135.9v3"/>
<path d="M267.3 137.4h7.7M276.4 137.4h3M276.7 127.4h3M280.9 137.4h7.6M281.2 127.4h17.8M290 137.4h3.1M292.7 121.1v13.3M292.7 135.9v3M294.5 137.4h7.6M303.6 137.4h3M308.1 137.4h28.4M321.7 128.4v3"/>
<path d="M321.7 132.9v9M338 137.4h3M342.5 137.4h8.8M352.8 137.4h3M357.3 137.4h16.5M375.3 137.4h3M379.9 137.4h15.5M396.9 137.4h3M401.3 137.4h16.1M418.9 137.4h3.1M423.4 137.4h8.3M433.3 137.4h2.9"/>
<path d="M437.8 137.4h11.3M83.4 147.4h17.8M89.7 140.4v13.2M102.7 147.4h3M107.3 147.4h22.9M118.7 140.4v13.2M131.7 147.4h3M136.2 147.4h23M147.7 140.4v13.2M160.7 147.4h3M165.2 147.4h23M176.7 140.4v13.2"/>
<path d="M189.7 147.4h3M194.2 147.4h23M205.7 140.4v13.2M218.7 147.4h3M223.2 147.4h23M234.7 140.4v13.2M247.7 147.4h3M252.2 147.4h23M263.7 140.4v13.2M276.7 147.4h3M281.2 147.4h17.8M292.7 140.4v13.2"/>
<path d="M321.7 143.4v3M321.7 147.9v9M321.7 158.4v3M321.7 162.9v10.5"/>
</g>
<!-- layer: Dimensions(Design Office) -->
<g fill="none" stroke="#f00" stroke-width=".35">
<path d="M61.8 38.4v33.3M447.6 38.4v33.3M61.8 41.4l3.5-1v2zM61.8 41.4h385.8M444.1 40.4l3.5 1-3.5 1zM22.7 73.2h37.6M25.7 73.2l1 3.5h-2.1zM25.7 73.2v128.4M300.1 91.4h4.2l15.2 13.9M114.3 117.6h-13.6v9.8M128 108.2h-24.8l-11.6 16.6M316.9 103l2.6 2.3"/>
<path d="M317.6 102.3l1.9 3-3.3-1.6zM319.5 105.3l9.6 8.9M323.9 109.4l3.3 1.6-1.4 1.5zM329.2 107.4h11.5M336.7 118.9h2l-1 3.5zM337.7 107.4l1 3.5h-2zM337.7 107.4v60M32.7 127.4h49.3M35.7 127.4l1 3.5h-2zM35.7 127.4v74.2M43.4 137.4h15.5M46.5 137.4l.9 3.5h-1.9z"/>
<path d="M46.5 137.4v64.2M92.8 121.3l1.6 1.2-2.8 2.3zM93 130.2h10.7M99.7 123.9h2l-1 3.5zM100.7 130.2l1 3.4h-2zM100.7 130.2v6.9M329.2 122.4h11.5M336.7 133.9h1.9l-.9 3.5zM337.7 137.4l.9 3.5h-1.9zM337.7 122.4l.9 3.5h-1.9zM387.6 138.9v185.5M52.8 147.4h29.2"/>
<path d="M55.8 147.4l1 3.5h-2zM55.8 147.4v54.2M89.7 155.1v63.3M118.7 155.1v74.4M147.7 155.1v84.7M176.7 155.1v95.5M205.7 155.1v107.5M234.7 155.1v119.5M263.7 155.1v131.5M292.7 155.1v143.5M329.2 152.4h11.5M336.7 148.9h1.9l-.9 3.5z"/>
<path d="M337.7 152.4l1 3.5h-2zM321.7 174.9v137.5M329.2 167.4h11.5M336.7 163.9h2l-1 3.5zM24.6 198.1h2.1l-1 3.5zM34.7 198.1h2l-1 3.5zM45.5 198.1h1.9l-.9 3.5zM54.8 198.1h2l-1 3.5zM22.7 201.6h37.6M61.8 215.4l3.5-1v2zM61.8 203.1v121.3M61.8 215.4h27.9"/>
<path d="M86.2 214.4l3.5 1-3.5 1zM61.8 226.4l3.5-.9v1.9zM61.8 236.8l3.5-1v2zM61.8 226.4h56.9M61.8 236.8h85.9M115.2 225.5l3.5 .9-3.5 1zM144.2 235.8l3.5 1-3.5 1zM61.8 247.6l3.5-1v2zM61.8 259.6l3.5-1v2zM61.8 247.6h114.9M61.8 259.6h143.9M173.2 246.6l3.5 1-3.5 1z"/>
<path d="M202.2 258.6l3.5 1-3.5 1zM61.8 271.6l3.5-1v2zM61.8 271.6h172.9M231.2 270.6l3.5 1-3.5 1zM61.8 283.6l3.5-1v2zM61.8 295.6l3.5-1v2zM61.8 283.6h201.9M61.8 295.6h230.9M260.2 282.6l3.5 1-3.5 1zM289.2 294.6l3.5 1-3.5 1zM61.8 309.4l3.5-1v2zM61.8 309.4h259.9"/>
<path d="M318.2 308.4l3.5 1-3.5 1zM61.8 321.4l3.5-1v2zM61.8 321.4h325.8M384.1 320.4l3.5 1-3.5 1z"/>
</g>
<g fill="#f00" stroke="#f00" stroke-width=".35">
<path d="M25.7 73.2l1 3.5z"/>
<path d="M25.7 73.2l1 3.5h-2.1z"/>
<path d="M24.6 198.1l1.1 3.5z"/>
<path d="M24.6 198.1h2.1l-1 3.5z"/>
<path d="M444.1 42.4l3.5-1z"/>
<path d="M444.1 40.4l3.5 1-3.5 1z"/>
<path d="M61.8 41.4l3.5-1z"/>
<path d="M61.8 41.4l3.5-1v2z"/>
<path d="M54.8 198.1l1 3.5z"/>
<path d="M54.8 198.1h2l-1 3.5z"/>
<path d="M55.8 147.4l1 3.5z"/>
<path d="M55.8 147.4l1 3.5h-2z"/>
<path d="M45.5 198.1l1 3.5z"/>
<path d="M45.5 198.1h1.9l-.9 3.5z"/>
<path d="M46.5 137.4l.9 3.5z"/>
<path d="M46.5 137.4l.9 3.5h-1.9z"/>
<path d="M34.7 198.1l1 3.5z"/>
<path d="M34.7 198.1h2l-1 3.5z"/>
<path d="M35.7 127.4l1 3.5z"/>
<path d="M35.7 127.4l1 3.5h-2z"/>
<path d="M61.8 215.4l3.5-1z"/>
<path d="M61.8 215.4l3.5-1v2z"/>
<path d="M86.2 216.4l3.5-1z"/>
<path d="M86.2 214.4l3.5 1-3.5 1z"/>
<path d="M61.8 226.4l3.5-.9z"/>
<path d="M61.8 226.4l3.5-.9v1.9z"/>
<path d="M115.2 227.4l3.5-1z"/>
<path d="M115.2 225.5l3.5 .9-3.5 1z"/>
<path d="M61.8 236.8l3.5-1z"/>
<path d="M61.8 236.8l3.5-1v2z"/>
<path d="M144.2 237.8l3.5-1z"/>
<path d="M144.2 235.8l3.5 1-3.5 1z"/>
<path d="M61.8 247.6l3.5-1z"/>
<path d="M61.8 247.6l3.5-1v2z"/>
<path d="M173.2 248.6l3.5-1z"/>
<path d="M173.2 246.6l3.5 1-3.5 1z"/>
<path d="M61.8 259.6l3.5-1z"/>
<path d="M61.8 259.6l3.5-1v2z"/>
<path d="M202.2 260.6l3.5-1z"/>
<path d="M202.2 258.6l3.5 1-3.5 1z"/>
<path d="M61.8 271.6l3.5-1z"/>
<path d="M61.8 271.6l3.5-1v2z"/>
<path d="M231.2 272.6l3.5-1z"/>
<path d="M231.2 270.6l3.5 1-3.5 1z"/>
<path d="M61.8 283.6l3.5-1z"/>
<path d="M61.8 283.6l3.5-1v2z"/>
<path d="M260.2 284.6l3.5-1z"/>
<path d="M260.2 282.6l3.5 1-3.5 1z"/>
<path d="M61.8 295.6l3.5-1z"/>
<path d="M61.8 295.6l3.5-1v2z"/>
<path d="M289.2 296.6l3.5-1z"/>
<path d="M289.2 294.6l3.5 1-3.5 1z"/>
<path d="M61.8 309.4l3.5-1z"/>
<path d="M61.8 309.4l3.5-1v2z"/>
<path d="M318.2 310.4l3.5-1z"/>
<path d="M318.2 308.4l3.5 1-3.5 1z"/>
<path d="M61.8 321.4l3.5-1z"/>
<path d="M61.8 321.4l3.5-1v2z"/>
<path d="M384.1 322.4l3.5-1z"/>
<path d="M384.1 320.4l3.5 1-3.5 1z"/>
<path d="M337.7 137.4l.9 3.5z"/>
<path d="M337.7 137.4l.9 3.5h-1.9z"/>
<path d="M336.7 148.9l1 3.5z"/>
<path d="M336.7 148.9h1.9l-.9 3.5z"/>
<path d="M336.7 133.9l1 3.5z"/>
<path d="M336.7 133.9h1.9l-.9 3.5z"/>
<path d="M337.7 122.4l.9 3.5z"/>
<path d="M337.7 122.4l.9 3.5h-1.9z"/>
<path d="M336.7 118.9l1 3.5z"/>
<path d="M336.7 118.9h2l-1 3.5z"/>
<path d="M337.7 107.4l1 3.5z"/>
<path d="M337.7 107.4l1 3.5h-2z"/>
<path d="M336.7 163.9l1 3.5z"/>
<path d="M336.7 163.9h2l-1 3.5z"/>
<path d="M337.7 152.4l1 3.5z"/>
<path d="M337.7 152.4l1 3.5h-2z"/>
<path d="M92.8 121.3l-1.2 3.5z"/>
<path d="M92.8 121.3l1.6 1.2-2.8 2.3z"/>
<path d="M100.7 130.2l1 3.4z"/>
<path d="M100.7 130.2l1 3.4h-2z"/>
<path d="M99.7 123.9l1 3.5z"/>
<path d="M99.7 123.9h2l-1 3.5z"/>
<path d="M316.2 103.7l3.3 1.6z"/>
<path d="M317.6 102.3l1.9 3-3.3-1.6z"/>
<path d="M323.9 109.4l3.3 1.6z"/>
<path d="M323.9 109.4l3.3 1.6-1.4 1.5z"/>
</g>
<text font-size="7" fill="#020000" x="489.5" y="401.4">A2</text>
<g font-size="5.1">
<text x="121" y="380.9">2. REFER TO 3D CAD GEOMETRY FOR ALL UNSPECIFIED DIMENSIONS</text>
<text x="121" y="386.5">3. THE THIRD SHEET SHOWS THE TEXT FOR THE LASER ENGRAVING.</text>
</g>
<g font-size="5">
<text x="121" y="358.7">NOTES</text>
<text x="121" y="369.7">1. THIS SHEET SHOWS THE MODIFICATIONS FOR THE SUPPLIED FRONT</text>
<text x="121" y="375.2">PANEL. (SCHROFF: 20848-097)</text>
</g>
<text font-size="5" fill="#020000" x="562.2" y="375.6">1</text>
<g font-size="4.3" fill="#f00">
<text x="248.3" y="39.9">385.76</text>
<text x="284.5" y="92.8">5x ⌀6.0</text>
<text x="108.1" y="106.7">16x R3.25</text>
<text x="105.4" y="116.1">2.75</text>
<text x="336.2" y="119" transform="rotate(-90 336.2 119)">15.0</text>
<text x="336.1" y="134" transform="rotate(-90 336.1 134)">15.0</text>
<text x="24.1" y="143.8" transform="rotate(-90 24.1 143.8)">128.40</text>
<text x="336.1" y="148.9" transform="rotate(-90 336.1 148.9)">15.0</text>
<text x="336.2" y="163.9" transform="rotate(-90 336.2 163.9)">15.0</text>
<text x="34.2" y="168.5" transform="rotate(-90 34.2 168.5)">74.20</text>
<text x="44.9" y="174.7" transform="rotate(-90 44.9 174.7)">64.20</text>
<text x="54.3" y="181" transform="rotate(-90 54.3 181)">54.20</text>
<text x="70.5" y="213.8">27.88</text>
<text x="85" y="224.9">56.88</text>
<text x="99.6" y="235.3">85.88</text>
<text x="112.9" y="246">114.88</text>
<text x="127.4" y="258">143.88</text>
<text x="141.9" y="270">172.88</text>
<text x="156.4" y="282">201.88</text>
<text x="170.9" y="294">230.88</text>
<text x="185.4" y="307.8">259.88</text>
<text x="218.3" y="319.8">325.76</text>
</g>
<g font-size="4.3">
<text x="481" y="114.5">ISOMETRIC VIEW OF BASE PLATE</text>
<text x="498.5" y="119.2">(DO NOT SCALE)</text>
<text x="475.9" y="339.5">Allen</text>
<text x="470.9" y="344.2">Telescope</text>
<text x="503" y="343.2">FRONT PANEL</text>
<text x="475.5" y="348.9">Array</text>
<text x="503" y="351">RFSoC Digitizer</text>
<text x="406" y="363.4">1:1</text>
<text x="399" y="375.4">05/03/2020</text>
<text x="529.7" y="400">24567174_98</text>
</g>
<g font-size="3.5">
<text x="458" y="335.7">PROJECT/ORIGINATOR</text>
<text x="503" y="335.6">TITLE</text>
<text x="458.9" y="357.7">GENERAL TOLERANCES</text>
<text x="503" y="357.7">MATERIAL</text>
<text x="544" y="357.7">COMPONENT WEIGHT</text>
<text x="430.3" y="363.1">A. POLLAK</text>
<text x="465.1" y="361.6">UNLESS STATED</text>
<text x="511.7" y="363.1">ALUMINIUM</text>
<text x="503" y="369.7">FINISH</text>
<text x="431.2" y="375.1">A. POLLAK</text>
<text x="396.9" y="394.4">DRAWN ACCORDING TO BS308</text>
<text x="490.1" y="391.7">SIZE</text>
<text x="503" y="391.7">DRAWING NUMBER</text>
<text x="398.7" y="399.1">ALL DIMENSIONS ARE IN MM</text>
<text x="397.6" y="403">UNLESS OTHERWISE STATED</text>
<text x="399" y="408.9">THIS DRAWING MAY NOT BE USED FOR COMMERCIAL USE</text>
</g>
<g font-size="3.5" fill="#020000">
<text x="544" y="369.7">NUMBER OFF</text>
<text x="544" y="381.7">JOB NO. / EST. TIME</text>
<text x="470" y="385.7">24567174.iam</text>
<text x="505" y="408.9">SHEET 1 OF 3</text>
</g>
<g font-size="2.8">
<text x="36.3" y="9.8">8</text>
<text x="110.6" y="9.8">7</text>
<text x="184.8" y="9.8">6</text>
<text x="259.1" y="9.8">5</text>
<text x="333.4" y="9.8">4</text>
<text x="407.6" y="9.8">3</text>
<text x="481.8" y="9.8">2</text>
<text x="556.1" y="9.8">1</text>
<text x="7.7" y="36.2">F</text>
<text x="584.5" y="36.2">F</text>
<text x="7.7" y="106.2">E</text>
<text x="584.5" y="106.2">E</text>
<text x="7.6" y="176.1">D</text>
<text x="584.4" y="176.1">D</text>
<text x="7.6" y="246.2">C</text>
<text x="584.4" y="246.2">C</text>
<text x="7.7" y="316.1">B</text>
<text x="584.5" y="316.1">B</text>
<text x="415.6" y="339.1">SETI Institute</text>
<text x="406.1" y="342.3">189 Bernardo Ave, Suite 200</text>
<text x="407.9" y="345.5">Mountain View, CA 94043</text>
<text x="409.1" y="348.6">TEL. +1 (650) 961-6633</text>
<text x="395" y="357.2">SCALE</text>
<text x="427.4" y="357.2">DRAWN BY</text>
<text x="395" y="369.2">DATE</text>
<text x="427.4" y="369.2">CHECKED</text>
<text x="473.3" y="369.7">X.X ±0.1</text>
<text x="475.1" y="366.6">X ± 0.3</text>
<text x="470.3" y="375.6">X.XXX ±0.005</text>
<text x="471.6" y="372.7">X.XX ±0.05</text>
<text x="7.7" y="386.2">A</text>
<text x="584.5" y="386.2">A</text>
<text x="36.3" y="412.5">8</text>
<text x="110.6" y="412.5">7</text>
<text x="184.8" y="412.5">6</text>
<text x="259.1" y="412.5">5</text>
<text x="333.4" y="412.5">4</text>
<text x="407.6" y="412.5">3</text>
<text x="481.8" y="412.5">2</text>
<text x="556.1" y="412.5">1</text>
</g>
<g font-size="2.8" fill="#020000">
<text x="395" y="381.2">SOURCE FILE :</text>
<text x="470" y="381.2">USED ON :</text>
<text x="395" y="385.6">24567174_98.ipt</text>
<text x="452.4" y="391.6">3rd ANGLE PROJECTION</text>
</g>
</svg>
